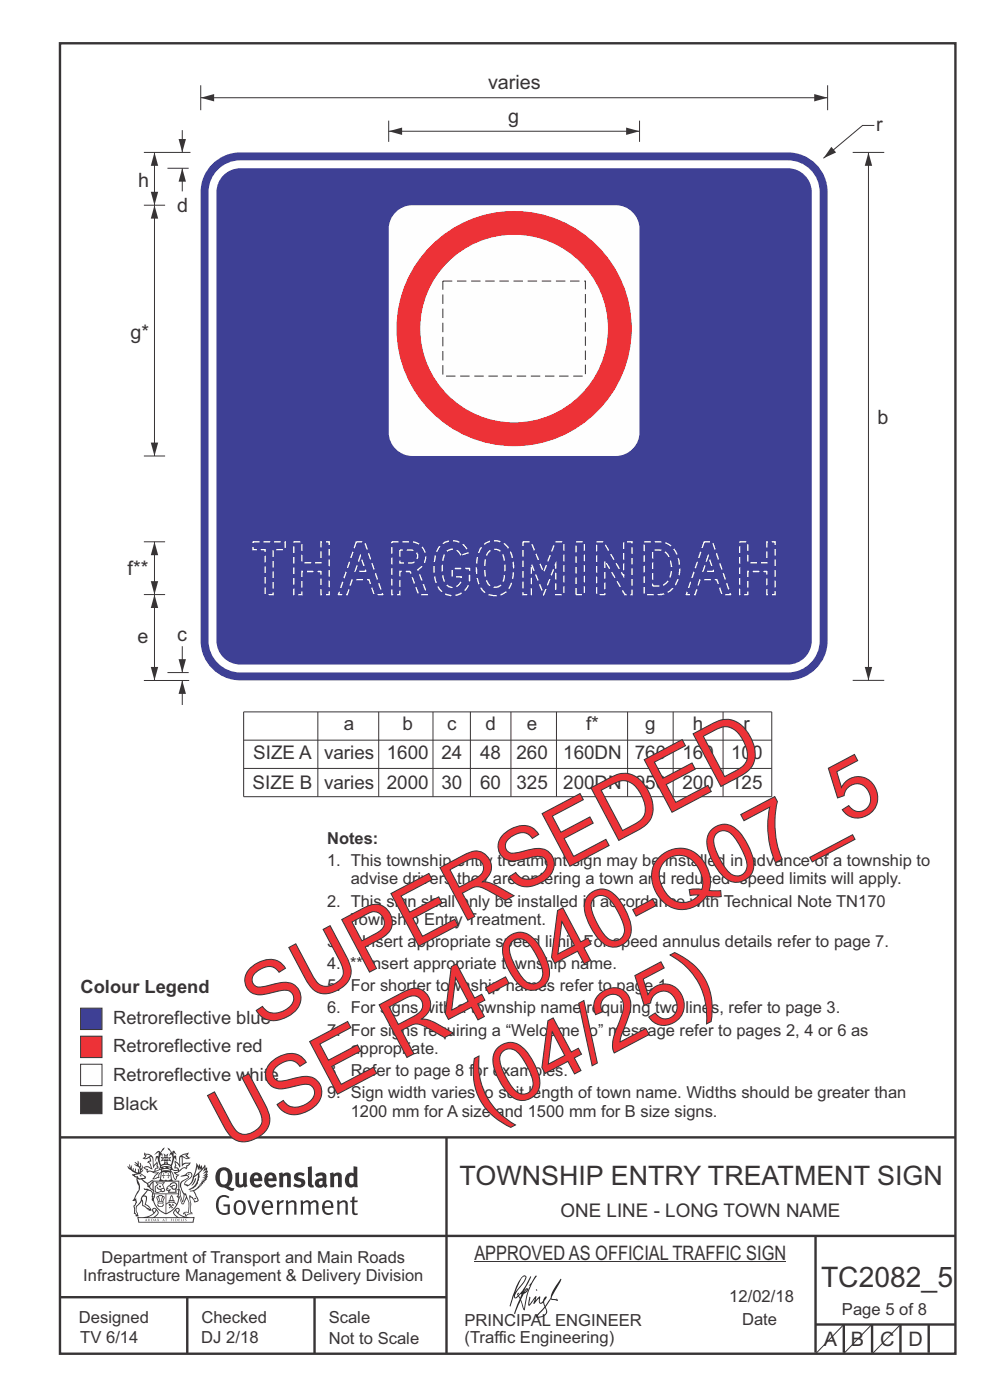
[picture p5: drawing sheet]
<svg xmlns="http://www.w3.org/2000/svg" width="210mm" height="297mm" viewBox="0 0 210 297" stroke-linecap="round" stroke-linejoin="round" font-family="sans-serif">
<g fill="none" stroke="#373435" stroke-width=".51">
<path d="M12.7 9.2h190v278h-190zM12.7 241.3h190M94.7 241.4v45.8M12.7 275.2h82M12.7 262.2h190.1M39.7 275.2v12M66.7 275.2v12M173 262.1v24.9M173 281h29.6M179 281v6M185 281v6M191 281v6"/>
<path d="M197 281v6"/>
</g>
<g fill="#373435">
<path d="M47 248.4a2.55 2.55 0 0 0 0 2.7l.3 .2a.81 .81 0 0 0 1-1v-.5a1.04 1.04 0 0 0-1.1-1.5zM46.3 248.1a1.82 1.82 0 0 1 2.1-.2 1.82 1.82 0 0 1 .9 1.8 2.29 2.29 0 0 1-.8 2l.7 .3h.5l-.2 .6a2.87 2.87 0 0 1-2-.7 2.12 2.12 0 0 1-1.7-3.1z" fill-rule="evenodd"/>
<path d="M49.9 248.9l.8-.2v2a.46 .46 0 0 0 .3 .6 .46 .46 0 0 0 .6-.3v-2.1l.7-.2v2.4l.2 .5-.5 .3-.3-.3a1.02 1.02 0 0 1-1.2 .3 1.02 1.02 0 0 1-.6-1.1z" fill-rule="evenodd"/>
<path d="M54 249.5l-.1 .5h.9a.49 .49 0 0 0-.2-.6 .49 .49 0 0 0-.6 .1zM53.4 249.1a1.34 1.34 0 0 1 1.6-.2 1.34 1.34 0 0 1 .6 1.5v.2h-1.7a.77 .77 0 0 0 .5 .8 .77 .77 0 0 0 .9-.4l.3 .5a1.59 1.59 0 0 1-2 .2 1.59 1.59 0 0 1-.5-2.1z" fill-rule="evenodd"/>
<path d="M57 249.5l-.1 .5h1a.49 .49 0 0 0-.2-.6 .49 .49 0 0 0-.7 .1zM56.4 249.1a1.34 1.34 0 0 1 1.6-.2 1.34 1.34 0 0 1 .7 1.5v.2h-1.8a.77 .77 0 0 0 .5 .8 .77 .77 0 0 0 .9-.4l.4 .5a1.59 1.59 0 0 1-2.1 .2 1.59 1.59 0 0 1-.5-2.1z" fill-rule="evenodd"/>
<path d="M59.2 248.9l.7-.2 .1 .4a.95 .95 0 0 1 1-.3 .95 .95 0 0 1 .7 .8v2.3h-.8v-2.3a.46 .46 0 0 0-.8 .1v2.2h-.8z" fill-rule="evenodd"/>
<path d="M62.6 249.1a1.75 1.75 0 0 1 2-.1l-.2 .5-.6-.2a.43 .43 0 0 0-.6 .3l.4 .3a1.04 1.04 0 0 1 1.2 1.1 1.04 1.04 0 0 1-1.4 1l-1.2-.4 .3-.6 1 .4 .4-.4a.88 .88 0 0 0-1-.5l-.4-.2-.1-.4z" fill-rule="evenodd"/>
<path d="M65.3 247.6l.8-.2 .1 3.8 .3 .2 .1 .4a.88 .88 0 0 1-1 0 .88 .88 0 0 1-.3-1z" fill-rule="evenodd"/>
<path d="M67.8 250.6a.43 .43 0 0 0-.1 .7 .43 .43 0 0 0 .7-.1v-.7zM66.8 249.1a1.7 1.7 0 0 1 2.4 .1v1.9l.3 .4-.4 .5-.5-.4a1.03 1.03 0 0 1-1.7-.1 1.03 1.03 0 0 1 .8-1.5h.7v-.4a.8 .8 0 0 0-1.2 .1z" fill-rule="evenodd"/>
<path d="M70 248.9l.7-.2 .1 .4a.95 .95 0 0 1 1-.3 .95 .95 0 0 1 .7 .8v2.3h-.8v-2.3a.46 .46 0 0 0-.8 .1v2.2h-.8z" fill-rule="evenodd"/>
<path d="M74.3 249.5a1.48 1.48 0 0 0 0 1.7h.5l.2-.1v-1.5l-.3-.2zM75 247.4l.8 .1 .1 4.4h-.7l-.1-.2a1.26 1.26 0 0 1-1.4 0 1.26 1.26 0 0 1-.5-1.3 1.29 1.29 0 0 1 .4-1.4 1.29 1.29 0 0 1 1.4-.1z" fill-rule="evenodd"/>
<path d="M46.4 253.9a1.72 1.72 0 0 1 2.3 0l-.3 .3a1.24 1.24 0 0 0-1.4-.2 1.24 1.24 0 0 0-.6 1.4 1.49 1.49 0 0 0 1.2 1.9l.7-.1v-1.3h-.8l-.1-.4h1.3v1.9a1.93 1.93 0 0 1-2.2 0 1.93 1.93 0 0 1-.7-2.2l.2-.8z" fill-rule="evenodd"/>
<path d="M50.4 255.1a1.65 1.65 0 0 0 .2 2.2 .99 .99 0 0 0 1-1.4 .78 .78 0 0 0-.4-.8 .78 .78 0 0 0-.8 0zM50 254.9a1.33 1.33 0 0 1 1.6-.1 1.33 1.33 0 0 1 .5 1.4 1.31 1.31 0 0 1-1.3 1.6 1.31 1.31 0 0 1-1.2-1.6v-.6z" fill-rule="evenodd"/>
<path d="M52.5 254.7l.4-.1 .9 2.6 .8-2.5h.5l-1.1 3h-.5z" fill-rule="evenodd"/>
<path d="M56.3 255.2l-.2 .7h1.3a.7 .7 0 0 0-.3-.8 .7 .7 0 0 0-.8 .1zM55.9 255a1.22 1.22 0 0 1 1.5-.2 1.22 1.22 0 0 1 .5 1.5h-1.8a.93 .93 0 0 0 .5 1 .93 .93 0 0 0 1.1-.2l.2 .3a1.43 1.43 0 0 1-1.8 .1 1.43 1.43 0 0 1-.6-1.7z" fill-rule="evenodd"/>
<path d="M58.7 254.7l.4-.1 .1 .5 .4-.4 .6-.1-.2 .5a.66 .66 0 0 0-.8 .7v1.9h-.4z" fill-rule="evenodd"/>
<path d="M60.6 254.7l.4-.1 .1 .5a.94 .94 0 0 1 1-.5 .94 .94 0 0 1 .8 .8v2.3h-.5l-.1-2.5a.81 .81 0 0 0-1.2 .3v2.2h-.4z" fill-rule="evenodd"/>
<path d="M63.7 254.7l.5-.1 .1 .5 .4-.3a.78 .78 0 0 1 1.1 .3 .9 .9 0 0 1 1-.5 .9 .9 0 0 1 .8 .8v2.3h-.5l-.1-2.5a.67 .67 0 0 0-1.1 .3v2.2h-.5v-2.4l-.4-.3-.7 .4v2.3h-.5z" fill-rule="evenodd"/>
<path d="M69 255.2l-.1 .7h1.3a.7 .7 0 0 0-.3-.8 .7 .7 0 0 0-.9 .1zM68.7 255a1.22 1.22 0 0 1 1.5-.2 1.22 1.22 0 0 1 .5 1.5h-1.8a.93 .93 0 0 0 .4 1 .93 .93 0 0 0 1.2-.2l.1 .3a1.44 1.44 0 0 1-1.7 .1 1.44 1.44 0 0 1-.6-1.7z" fill-rule="evenodd"/>
<path d="M71.4 254.7l.5-.1 .1 .5a.94 .94 0 0 1 1-.5 .94 .94 0 0 1 .8 .8v2.3h-.5l-.1-2.5a.81 .81 0 0 0-1.2 .3v2.2h-.4z" fill-rule="evenodd"/>
<path d="M74.7 253.9l.5-.1v.9h.7l-.1 .3h-.6v2.2l.1 .2h.5l.1 .3a.75 .75 0 0 1-1.2-.6v-2.1h-.4v-.3h.4z" fill-rule="evenodd"/>
<path d="M30.8 244.9l1.1 .3-.9 .5h-.4l.6-.5zM31.8 245.4h.2a2.44 2.44 0 0 1 .4 1.9l.1 .5 .7-1-.1 .6 .3 .3a.57 .57 0 0 0-.6 .7l-1-.1-.5 .2 .2-.5-.8-.3 .7-.1 .9 .5 .1-.1-.6-1.3-.2-.2h.5zM30.7 244.4l-.1 .5 .2 .4-.6 .4a1.04 1.04 0 0 0 1.4-.1l.2 .6-.3 .1-.2 .4a.94 .94 0 0 1 .8 1.1l-.2-.1a1.16 1.16 0 0 0-1.5-.1l.3 .4 .4 .2 .1 .5 .2 .1 .1-.2a.94 .94 0 0 1 1.1 .2l.8 .1-1.2 1.2a1.13 1.13 0 0 0 1.2-.2l.4-.1-.1-.4 .5-.8a.83 .83 0 0 0-.6 1.1l-.3-.1-.7 .4 1.1-1.4-.5 .1-.5-.1 1.3-.5-.1-.1-.9 .4v-.3l.2-.2 .3 .1 .1-.3-.2-.4v-.6l-.1-.4-.7 1v-.7a1.42 1.42 0 0 0-1.6-1.8z" fill-rule="evenodd"/>
<path d="M38.5 245.2l.5-.2 .7-.1-.6 .3 .8 .5h-.3zM38.3 245.5l.2-.1 .1 2a1.69 1.69 0 0 1 1.6-.6l-.8 .5 .1 .5a1.1 1.1 0 0 0-1.5 .6l-.1-.5-.2-.2h-.5l.3-.4-.3-.7a1.42 1.42 0 0 1 .8 1.1l.2-.1zM37.1 246.2l.1 1-.2 .3 .1 .4h.5l.1 .2a.96 .96 0 0 1-1.1-.1l-.1 .1a1.06 1.06 0 0 0 1.3 .2v.1a.72 .72 0 0 1-1 .2l.3 .5 .6 .2-.4 .2-.1 .6-.2-.3-.4-1.1-.4-.4 .4 .9a1.54 1.54 0 0 0 .7 1.2l.2-.3a.58 .58 0 0 1 .4-.8l.2-.1h-.3l-.5-.3 .9-.5a.93 .93 0 0 1 1.2-.5v.2l.2-.2 .1-.5a.99 .99 0 0 0 .7-.8l-1.3 .1-.3 .2-.1-1.4 .9 .4 .9-.3h-.4l-.5-.4 .4-.7-.6 .2a1.46 1.46 0 0 0-1.4 2.1v.4l-.2-.4z" fill-rule="evenodd"/>
<path d="M35.6 248.9l.2 .1-.1 .3 .4 .1h-.4v.6l-.1-.6h-.3l.3-.1z" fill-rule="evenodd"/>
<path d="M34.6 248.9l.2 .1v.3l.3 .1h-.3l-.1 .6v-.6h-.4l.4-.1z" fill-rule="evenodd"/>
<path d="M34.3 248.8a.57 .57 0 0 1 .9 .2 .57 .57 0 0 1 .9-.2l.2 1.4h-.2a.57 .57 0 0 1-.9 0 .69 .69 0 0 1-1.1 0zM34.2 248.1l-.3 2.1-.2 .4h3l-.2-.4-.3-2.1h-.2v.2l-.8-.1-.8 .1v-.2z" fill-rule="evenodd"/>
<path d="M34.2 252.4a.3 .3 0 0 0 .6 0 .3 .3 0 0 0-.6 0zM33.3 250.9l.3 .3-.3 .4a.79 .79 0 0 0 0 1.3l.8-.2-.1-.3a.55 .55 0 0 1-.7-.6l.1-.1 .2 .3 .3 .2 .8-.2-.4-.7 .4-.4-.7 .2zM33 250.7l1.1 .2 .9-.2-.4 .6 .4 1.2a.56 .56 0 0 1-.8 .3l-.2 .1a.73 .73 0 0 1-.9 .1 .73 .73 0 0 1-.3-1v-.4l.6-.4z" fill-rule="evenodd"/>
<path d="M35.6 251.8l.7-.4a.58 .58 0 0 1 1-.1 .58 .58 0 0 1-.4 .9l-.3-.3a.43 .43 0 0 1 .6-.4 .57 .57 0 0 0-.8 .2l-.2-.1-.3 .1 .4 .2a.55 .55 0 0 0 .9 .4v.5h-1.3l.3-.4-.1-.1-.6 .1 .2-.3-.2-.1zM35.4 251.8l-.1 .2a.39 .39 0 0 0 .2 .6h.3l-.2 .4h1.9l-.1-.8a.86 .86 0 0 0-.1-1.3 .86 .86 0 0 0-1.3 .4z" fill-rule="evenodd"/>
<path d="M36 254.8h.8v.2h-.8zM36.4 253.8l.2 .8h-.4zM36.4 253.5l-.3 .5-.1 .6h-.2v.4l-.7 .4 .2 .1a1.48 1.48 0 0 1 2.1 .2l.2-.1-.6-.5v-.5h-.2l-.1-.6z" fill-rule="evenodd"/>
<path d="M35.8 255.4l.4 .1 .1 .3 .3-.2-.2-.2a.38 .38 0 0 1 .5 .5l-.2-.2-.3 .2 .3 .2-.3 .3-.1-.4-.4 .4-.1-.2 .4-.3-.1-.1-.2 .1z" fill-rule="evenodd"/>
<path d="M34.5 254h.2v.2l-.2 .6h-.2zM33.6 255.3h.9v.2a.55 .55 0 0 1-.8 .4v-.2l-.2-.1zM33.4 254h.2l.2 .8h-.2zM33.6 255l.8-.1 .1 .2h-.8zM33.8 253.7h.5l-.2 1.1h-.1zM33.3 253.8l-.1 .3 .3 1.1a.48 .48 0 0 0-.1 .6 .48 .48 0 0 0 .5 .2h.5a.49 .49 0 0 0 .2-.8l.3-1.1-.1-.3a1.42 1.42 0 0 0-1.5 0z" fill-rule="evenodd"/>
<path d="M33.7 251.5l.4 .1 .1 .3h-.3z" fill-rule="evenodd"/>
<path d="M41.3 250.1l.3-.2-.2 .8-.6 .8h-.2l.5-.7z" fill-rule="evenodd"/>
<path d="M39.7 249l.3-.2 .5 .2a.88 .88 0 0 1-.6 1.1 1.22 1.22 0 0 0-.8 1.3l.5 .2a.72 .72 0 0 0 .9-.4l.5-.8 .2-.6 .8-.6v.2a2.85 2.85 0 0 1-2 2.9l.1 .1a2.13 2.13 0 0 0 1.9-1.5v-.3a2.01 2.01 0 0 0 .3-1.7l1.1-1.3-.4 1 .7-.5-.7 1 .8-.4-.8 .8 .7-.2-.9 .6 .8-.1-.8 .4h.7l-.8 .3 .3 .2h-.4l.2 .3h-.4l.2 .3h-.4l.1 .2h-.1a2.16 2.16 0 0 1-2 1.1l.1 .2 .4-.1a.76 .76 0 0 1 .7 .8l.5 1.2-.6 .2a1.45 1.45 0 0 0-1.1-1.3l.2 1.8-.1 1.8 .4 .3a1.07 1.07 0 0 0-1.2 .4v-.3l-.5-.2a.87 .87 0 0 1 1.1-.1v-.7a4.4 4.4 0 0 0-.6-3.1l-.1-.3h-.2a2.16 2.16 0 0 1-.7-2.2l.3-.4 1.2-.7a.55 .55 0 0 0-.4-.8zM37.8 252.4a.76 .76 0 0 1 .3 1.1l.6 1.6 .4-1.7 .2 .1a.61 .61 0 0 1-.1 .9l-.3 .8-.2 .1-.7-1.6-.3 .1a1.18 1.18 0 0 0 .1-1.4zM41.8 247.5l.2 .7 .3-.5v.6l.4-.5a1.9 1.9 0 0 1-1.2 1.4l-.3 .3zM38.2 249.6l1.4-.2 .2 .2v.3l-.5 .2a1.26 1.26 0 0 0-.9 1.9l.2 .7a1.84 1.84 0 0 1 .1 2.1l-.4-1.4a.96 .96 0 0 0-.4-1.2l-.4 .2a.78 .78 0 0 1 0 1.3l.1 .3h.4l.4 1.1a.38 .38 0 0 0 .2 .4 .38 .38 0 0 0 .4-.1l.6-1.2a2.94 2.94 0 0 1 .4 2.5l-.1 .4h-.8l-.3 .4v.2l.4-.1 .1 .4 .2 .1a1.02 1.02 0 0 1 1.3-.5v-.4l-.3-.1 .1-1.8-.3-1.3h.1a1.14 1.14 0 0 1 .8 1 .63 .63 0 0 0 .8-.2 .63 .63 0 0 0-.2-.9l-.6-1.2 .9-.6 .2-.4h.3l-.1-.2h.4l-.1-.3h.3l-.1-.3 .5-.1-.2-.2 .6-.4v-.2h-.2l.4-.5h-.3l.3-.5-.4 .1 .4-.5v-.3l-.3 .2 .2-.7-.1-.2-.4 .3v-.8l-.6 .8-.2-.8-.2 .5-.3-.7-.1 .6-.5-.8-.1 1.4-.6 1.8a1.81 1.81 0 0 1-1 1.5l-.6-.2a1.75 1.75 0 0 1 1.1-1.2 .75 .75 0 0 0 .1-1.3 .75 .75 0 0 0-1.2 .4z" fill-rule="evenodd"/>
<path d="M41.2 254.1h.3l.2 .2-.4 .1z" fill-rule="evenodd"/>
<path d="M29.4 258.4h11.6l-.1 .8h-11.4zM31.3 258.2l.5-.1a2.48 2.48 0 0 0 1.4-1.3l.3 .5-.5 .6-.5 .3zM32.5 256.6l.3-.2 .2 .1-.3 .7zM37.2 256.8a2.65 2.65 0 0 0 1.8 1.4h-1.1l-.5-.3-.5-.6zM37.4 256.5l.2-.1 .3 .2-.3 .6zM29.2 258.2l.1 1.2h11.8l.2-1.1-.2-.1a4.1 4.1 0 0 1-3.3-.9l.3-.4-.1-.6a1.06 1.06 0 0 0-1.3 1l.2 .4 .6 .5h-4.7l.3-.1a.84 .84 0 0 0 .6-.8 .84 .84 0 0 0-.5-.8l-.3-.2h-.5l-.1 .6 .3 .4a4.2 4.2 0 0 1-3.4 .9z" fill-rule="evenodd"/>
<path d="M31 258.7l.1 .2h-.2zM31 258.5l-.3 .6 .4-.2 .2 .2z" fill-rule="evenodd"/>
<path d="M31.3 258.6h.3v.4a.25 .25 0 0 0 .2-.1 .25 .25 0 0 0-.1-.3h.1a.29 .29 0 0 1 0 .4 .29 .29 0 0 1-.4 0 .29 .29 0 0 1 0-.4z" fill-rule="evenodd"/>
<path d="M32.2 258.6a.22 .22 0 0 1 .3 .2 .22 .22 0 0 1-.3 .2zM32 258.6l.1 .4a.33 .33 0 0 0 .4 0 .33 .33 0 0 0 0-.4 .33 .33 0 0 0-.5 0z" fill-rule="evenodd"/>
<path d="M32.9 258.7l.1 .2h-.2zM32.9 258.5l-.2 .6 .3-.2 .2 .2z" fill-rule="evenodd"/>
<path d="M33.3 258.6h.2l.1 .1 .2-.1-.2 .2 .2 .3-.3-.3-.1 .3h-.1l.2-.3z" fill-rule="evenodd"/>
<path d="M34.7 258.7l.1 .2h-.2zM34.7 258.5l-.3 .6 .4-.2 .2 .2z" fill-rule="evenodd"/>
<path d="M35 258.5h.5l-.2 .1v.5h-.2l.1-.5z" fill-rule="evenodd"/>
<path d="M36.2 258.6l.3-.1-.1 .1v.2h.1h-.1v.3h-.2z" fill-rule="evenodd"/>
<path d="M36.7 258.6h.2v.5h-.2z" fill-rule="evenodd"/>
<path d="M37.3 258.6a.22 .22 0 0 1 .3 .2 .22 .22 0 0 1-.3 .2zM37.1 258.6v.4a.33 .33 0 0 0 .5 0 .33 .33 0 0 0 0-.4 .33 .33 0 0 0-.5 0z" fill-rule="evenodd"/>
<path d="M37.8 258.6l.4-.1-.2 .1v.2h.1h-.1v.2l.2 .1h-.4z" fill-rule="evenodd"/>
<path d="M38.4 258.6h.2l-.1 .4 .2 .1h-.3z" fill-rule="evenodd"/>
<path d="M38.9 258.6h.2v.5h-.2z" fill-rule="evenodd"/>
<path d="M39.3 258.6h.2h-.1l.2 .3-.2 .2-.1-.1v-.1l.2 .1z" fill-rule="evenodd"/>
<path d="M34.2 247.4a1.51 1.51 0 0 1 2 .2 2.67 2.67 0 0 0-2.1 0zM35.7 247.6l.4 .1 .1 .3-.4-.1zM34.6 247.6h.5l.1 .2h-.4zM34 247.8l.3 .2h-.3zM34.9 246.9l.3-.2 .3 .2zM34.9 245.6l.2 .1v.3h-.2zM35 245.1l.2 .2 .2-.2-.1 .3h-.2zM35.1 246.3h.2l.1 .4-.2-.2-.2 .2zM35.3 245.7l.2-.1v.4h-.2zM34.4 245.7h.3l.1 .3-.4 .1 .2-.2zM35.7 245.7h.3l-.2 .2 .2 .2-.4-.1zM32.7 244.9l1-.5-.1 1-.2-.2-.3 .2-.3 1.1 .5-1 .3 .9a1.84 1.84 0 0 1 .2 1.7l.4 .1a2.48 2.48 0 0 1 2.2 0l.2-.2-.2-.7 .7-1.8 .4 .7-.2-1-.2-.1-.2 .3v-.9l.6 .4-.6-.8-.3 .1-.1 .4-.5-.9-.5-.3 .2 .5 .6 .5-.5 .8 .4-.4a2.06 2.06 0 0 1 0 2.3l-.5-.2-.2-.6 .1-.1 .8 .2-.4-.5 .4-.5-.7 .2-.2-.2 .2-.7-.5 .4-.5-.4 .2 .7-.2 .2-.7-.2 .4 .5-.4 .5 .8-.2 .1 .1-.2 .6-.5 .2a2.02 2.02 0 0 1 0-2.2l.3 .5-.1-.7-.3-.1 .8-1.2-.4 .3-.5 .8-.2-.3a.8 .8 0 0 0-.8 .5z" fill-rule="evenodd"/>
<path d="M29.2 250.1l.3 .1a.61 .61 0 0 1 .8 .4l.3 .2a.8 .8 0 0 1 .6 1l.4 .1 .5 .5a1 1 0 0 1 .5 1.1l-.1 .7v-.5h-.1a.96 .96 0 0 0-.8-1.3l-.2-.2h-.7l-.1-.1-.1 .1 .1 .3h.6l-1.2 1.3-.2 1-.4 .6a1.33 1.33 0 0 0-.5 1.8l.2 .5a1.26 1.26 0 0 1-.5-1.5l-.1-.3a1.56 1.56 0 0 0 .4-1.7l-.3 .2 .2-.5a3.2 3.2 0 0 0 .7-3zM30.4 253.9h.4a2.06 2.06 0 0 1-.1 1.6l.7 .5 .4 .4-.6-.1-.8-.6-.1-.9a.51 .51 0 0 1 .1-.9zM28.6 249.3a1.52 1.52 0 0 1 2.1 .5l-1.1 .2-.2-.1-.1-.4h-.5zM27.5 247v.8l-.3-.4h-.1a3.1 3.1 0 0 0 1.9 1.6l-1 .1 .5 .6 .5 .1 .1 1.1a1.84 1.84 0 0 1-.3 2.5l-.4 .9-.3 .4 .2 .1 .4-.1 .1 .4-.2 .5-.3 .2 .1 1.7h.2l.3 .5 .1 .1 .4-.1-.1-.5a1.3 1.3 0 0 1-.1-1.7l.9-1 .1 1.1 .6 .2 .5 .5 .1-.1 .2 .3h.5a1.85 1.85 0 0 0-1.2-1.4l.1-.3a1.39 1.39 0 0 0 0-1.4l-.5-.1 .5-.5a.66 .66 0 0 1 .9-.4 .66 .66 0 0 1 .3 .9l-.1 .4 .2-.1v.2l-.1 .3 .2 .5 .1-.3a2.24 2.24 0 0 0 .1-2.2 .73 .73 0 0 1-.7-.7 .73 .73 0 0 1 .6-.7v-.2a.94 .94 0 0 0-.9 .8 .48 .48 0 0 1-.1-.6 .48 .48 0 0 1 .5-.2l.5-.3a.51 .51 0 0 0-.8 .2l-.5 .2-1-.8h.6l.2-.5-1.2-.7 .5-.5v-.3l-.5 .4 .1-.2a.69 .69 0 0 0 .2-1v.4l-.2 .3v-1.1l-.3-.2 .1 .6-.1 .2-.4-1.3v.7l-.6-.4 .5 .7-.6-.2 .3 .3a1 1 0 0 1 .7 1.4l-.2-.8v.9l-.5-.2v-.8l-.2 .7-.2-.1-.1-.6-.2 .4-.2-.2 .1-.7-.2 .5z" fill-rule="evenodd"/>
<path d="M29.6 249.4l.2-.1 .3 .2z" fill-rule="evenodd"/>
<path d="M32.4 250.5h5.6v2l-.2-.1v-1.7h-5.2v2.5h5.2v-.8l.1 .2-.1 1.1v-.3h-2.5v4a4.1 4.1 0 0 0 2.6-3.6l.1-.1a4 4 0 0 1-2.8 3.9 4.2 4.2 0 0 1-2.8-4.7l.1 1.2 .1-.1a3.8 3.8 0 0 0 2.5 3.4v-4h-2.5l-.2-.9z" fill-rule="evenodd"/>
<circle cx="40" cy="249.1" r=".17"/>
</g>
<path d="M100.6 267.7h66.2" fill="none" stroke="#373435" stroke-width=".21"/>
<g fill="#252726">
<path d="M111.6 273.7l.2-.2-.5 .7zM110.4 274.5l.3 .1-.3 .7-.3-.4zM110.9 270.9l.5-.1a9.3 9.3 0 0 1-2 3.2l-.1 .2 1-2.5zM110.6 271a14.7 14.7 0 0 0-2.2 4.9l-.3 1.2 .1 .1 .8-2.4a.42 .42 0 0 0 .2 .7 .42 .42 0 0 0 .6-.3l.2-.2 .2 .6-1.1 3.1h.2l1.1-2.8 .6 1.9 .2 .2 .2-.5a13.5 13.5 0 0 1 2-6.2l.5-.5-.2-.2-1.6 2.1 .4-.1a14.9 14.9 0 0 0-1.3 5.1l-.4-1.2a1.39 1.39 0 0 1 .2-1.8l.1-.2a.92 .92 0 0 0 .8-1.2 .75 .75 0 0 0-.7 .7l-.2 .2 1.6-3.4h-.1l-.4 .7a10.5 10.5 0 0 1-2.2 3.2l.2-.4a.32 .32 0 0 0-.4 .2 .32 .32 0 0 0 .1 .4l-.5 .4a3.2 3.2 0 0 1 1.1-2.3l.5-.6a2.49 2.49 0 0 0 .7-1.6l-.3-.2z" fill-rule="evenodd"/>
<path d="M115.6 277.5a1.15 1.15 0 0 1 .1 1.3 1.15 1.15 0 0 1-1.2 .5h-.5zM112.3 275.1l-.3 1.7 .3 .2 1.2-1.5-.3 1.1 1.1-1.2a.94 .94 0 0 0 .4 1.2l.5-.3 .3 .9-1.2 1.3a.98 .98 0 0 0-.5 1 1.9 1.9 0 0 0 2.3-1.3l-.1-.3a1.02 1.02 0 0 1 .3-1.4l.5-.9 1.5 .3-.2-.5v.3l-1.1-.2v-.2l2-3.6 .1-.3-.1-.1-1.8 2.7a6.6 6.6 0 0 1-1.5 3l-.2-.2a1.01 1.01 0 0 1 .4-1.4l.1-.2-.3-.2-.3 .5-.2 .5-.5 .4-.2-.4 .1-.9-.2-.1-.8 .9 .2-.9h-.1l-1.4 1.7 .2-1.4v-.1z" fill-rule="evenodd"/>
<path d="M113.7 273.5l.3 .3h-.3z" fill-rule="evenodd"/>
</g>
<path d="M179 281l-6 6.2" fill="none" stroke="#373435" stroke-width=".21"/>
<path d="M17.1 219.8h4.5v4.6h-4.5z" fill-rule="evenodd" fill="#ed3237" stroke="#373435" stroke-width=".21"/>
<path d="M17.1 225.8h4.5v4.5h-4.5z" fill-rule="evenodd" fill="#fefefe" stroke="#373435" stroke-width=".21"/>
<path d="M17.1 231.7h4.5v4.6h-4.5z" fill-rule="evenodd" fill="#373435" stroke="#373435" stroke-width=".21"/>
<path d="M17.1 213.9h4.5v4.5h-4.5z" fill-rule="evenodd" fill="#3e4095" stroke="#373435" stroke-width=".21"/>
<g fill="none" stroke="#373435" stroke-width=".21">
<path d="M51.7 151h112v18h-112zM51.7 157h112M67.4 151v18M80.3 151v18M91.8 151v18M99.8 151v18M108.4 151v18M118 151v18M133.1 151v18M142.8 151v18M153.4 151v18M51.7 163h112"/>
<path d="M184.9 281l-5.9 6.2M191 281l-5.9 6.2"/>
</g>
<path d="M45 34.8a8.4 8.4 0 0 1 6-2.5h116.2a8.4 8.4 0 0 1 8.4 8.4v95.2a8.4 8.4 0 0 1-8.4 8.4h-116.2a8.4 8.4 0 0 1-8.4-8.4v-95.2a8.4 8.4 0 0 1 2.4-5.9zM45.9 36.3a6.7 6.7 0 0 0-1.7 4.4v95.2a6.7 6.7 0 0 0 6.8 6.8h116.2a6.7 6.7 0 0 0 6.7-6.8v-95.2a6.7 6.7 0 0 0-6.7-6.7h-116.2a6.7 6.7 0 0 0-5.1 2.3zM47.1 37.5a5 5 0 0 0-1.2 3.2v95.2a5.1 5.1 0 0 0 5.1 5.1h116.2a5.1 5.1 0 0 0 5-5.1v-95.2a5.1 5.1 0 0 0-5-5h-116.2a5 5 0 0 0-3.9 1.8z" fill-rule="evenodd" fill="#3e4095"/>
<path d="M84.2 44.7a5 5 0 0 1 3.3-1.2h43.1a5.1 5.1 0 0 1 5.1 5.1v43.1a5.1 5.1 0 0 1-5.1 5h-43.1a5.1 5.1 0 0 1-5.1-5v-43.1a5 5 0 0 1 1.8-3.9z" fill-rule="evenodd" fill="#fefefe"/>
<circle cx="109.1" cy="69.7" r="24.9" fill="#ed3237"/>
<circle cx="109.1" cy="69.7" r="19.9" fill="#fefefe"/>
<path d="M42.6 18.1v5.3M175.6 18.1v5.3M42.6 20.7h133M180.9 32.3h6.7" fill="none" stroke="#373435" stroke-width=".21"/>
<g fill="#373435">
<path d="M42.6 20.7l2.8-.7v1.5z"/>
<path d="M172.7 20l2.9 .7-2.9 .8z"/>
</g>
<path d="M184.2 32.3v112" fill="none" stroke="#373435" stroke-width=".21"/>
<g fill="#373435">
<path d="M184.2 32.3l.8 2.9h-1.6z"/>
<path d="M183.4 141.5h1.6l-.8 2.8z"/>
</g>
<path d="M185.5 26.6h-2.5l-8.3 7" fill="none" stroke="#373435" stroke-width=".21"/>
<path d="M176.3 31.1l1.1 1.2-2.7 1.3z" fill="#373435"/>
<path d="M82.4 27.8h53.3M82.4 25.6v4.5" fill="none" stroke="#373435" stroke-width=".21"/>
<g fill="#373435">
<path d="M82.4 27.8l2.9-.7v1.5z"/>
<path d="M132.8 27.1l2.9 .7-2.9 .8z"/>
</g>
<path d="M135.7 25.6v4.5M30.5 43.5h4.5M32.8 43.5v53.2" fill="none" stroke="#373435" stroke-width=".21"/>
<g fill="#373435">
<path d="M32.8 43.5l.8 2.9h-1.6z"/>
<path d="M32 93.9h1.6l-.8 2.8z"/>
</g>
<path d="M30.5 32.3h9.9M38.7 27.6v4.7M30.5 96.7h4.5M30.5 144.4h9.6" fill="none" stroke="#373435" stroke-width=".21"/>
<path d="M37.9 29.5h1.5l-.7 2.8z" fill="#373435"/>
<path d="M35.5 35.7h4.5M38.7 35.7v4.9" fill="none" stroke="#373435" stroke-width=".21"/>
<path d="M38.7 35.7l.7 2.8h-1.5z" fill="#373435"/>
<path d="M38.7 144.4v5.2" fill="none" stroke="#373435" stroke-width=".21"/>
<path d="M38.7 144.4l.7 2.8h-1.5z" fill="#373435"/>
<path d="M32.8 32.3v11.2" fill="none" stroke="#373435" stroke-width=".21"/>
<g fill="#373435">
<path d="M32 40.7h1.6l-.8 2.8z"/>
<path d="M32.8 32.3l.8 2.9h-1.6z"/>
</g>
<path d="M32.8 114.9v11.2M30.5 126.1h4.5" fill="none" stroke="#373435" stroke-width=".21"/>
<g fill="#373435">
<path d="M32.8 114.9l.8 2.9h-1.6z"/>
<path d="M32 123.3h1.6l-.8 2.8z"/>
</g>
<path d="M32.8 126.1v18.2" fill="none" stroke="#373435" stroke-width=".21"/>
<g fill="#373435">
<path d="M32 141.5h1.6l-.8 2.8z"/>
<path d="M32.8 126.1l.8 2.9h-1.6z"/>
</g>
<path d="M30.5 114.9h4.5M38.7 137.1v5.6" fill="none" stroke="#373435" stroke-width=".21"/>
<path d="M37.9 139.8h1.5l-.7 2.9z" fill="#373435"/>
<path d="M35.5 142.7h4.5M180.9 144.3h6.7" fill="none" stroke="#373435" stroke-width=".21"/>
<path d="M93.9 59.6h30.3v20.2h-30.3z" fill="none" stroke="#373435" stroke-width=".21" stroke-dasharray="2 1" stroke-linecap="butt"/>
<g font-size="17.6" fill="#ed3237">
<text x="55.5" y="218.3" transform="rotate(-28 55.5 218.3)">SUPERSEDED</text>
<text x="103" y="237.8" transform="rotate(-28 103 237.8)">(04/25)</text>
<text x="48.7" y="244.2" transform="rotate(-28 48.7 244.2)">USE R4-040-Q07_5</text>
</g>
<text font-size="11.2" fill="#fefefe" x="53.7" y="126.1">THARGOMINDAH</text>
<text font-size="6" fill="#373435" x="174.2" y="273">TC2082_5</text>
<text font-size="5.7" fill="#373435" x="97.5" y="251.3">TOWNSHIP ENTRY TREATMENT SIGN</text>
<g font-size="4.2" fill="#373435">
<text x="103.5" y="19">varies</text>
<text x="107.8" y="26.2">g</text>
<text x="185.9" y="27.9">r</text>
<text x="29.3" y="39.6">h</text>
<text x="37.6" y="45">d</text>
<text x="27.7" y="71.8">g*</text>
<text x="186.1" y="90">b</text>
<text x="27.1" y="122.1">f**</text>
<text x="29.2" y="136.3">e</text>
<text x="37.5" y="136">c</text>
<text x="100.6" y="267.2">APPROVED AS OFFICIAL TRAFFIC SIGN</text>
<text x="174.7" y="285.6">A</text>
<text x="180.5" y="285.6">B</text>
<text x="186.7" y="285.6">C</text>
<text x="192.7" y="285.6">D</text>
</g>
<g font-size="4" fill="#373435">
<text x="73" y="154.8">a</text>
<text x="85.4" y="154.8">b</text>
<text x="94.9" y="154.8">c</text>
<text x="103" y="154.8">d</text>
<text x="111.8" y="154.8">e</text>
<text x="124.4" y="154.8">f*</text>
<text x="136.9" y="154.8">g</text>
<text x="147" y="154.8">h</text>
<text x="157.7" y="154.8">r</text>
<text x="53.7" y="161.1">SIZE A</text>
<text x="68.7" y="161.1">varies</text>
<text x="82" y="161.1">1600</text>
<text x="93.6" y="161.1">24</text>
<text x="101.8" y="161.1">48</text>
<text x="109.6" y="161.1">260</text>
<text x="119.5" y="161.1">160DN</text>
<text x="134.6" y="161.1">760</text>
<text x="144.8" y="161.1">160</text>
<text x="155.1" y="161.1">100</text>
<text x="53.6" y="167.4">SIZE B</text>
<text x="68.7" y="167.4">varies</text>
<text x="82" y="167.4">2000</text>
<text x="93.6" y="167.4">30</text>
<text x="101.8" y="167.4">60</text>
<text x="109.6" y="167.4">325</text>
<text x="119.5" y="167.4">200DN</text>
<text x="134.6" y="167.4">950</text>
<text x="144.8" y="167.4">200</text>
<text x="155.1" y="167.4">125</text>
<text x="118.9" y="258.2">ONE LINE - LONG TOWN NAME</text>
</g>
<g font-size="3.9" fill="#373435">
<text x="17.1" y="210.6">Colour Legend</text>
<text x="24" y="217.1">Retroreflective blue</text>
<text x="24" y="223.2">Retroreflective red</text>
<text x="24" y="229.4">Retroreflective white</text>
<text x="24" y="235.4">Black</text>
</g>
<g font-size="3.5" fill="#373435">
<text x="69.4" y="179">Notes:</text>
<text x="69.4" y="183.7">1. This township entry treatment sign may be installed in advance of a township to</text>
<text x="74.4" y="187.6">advise drivers they are entering a town and reduced speed limits will apply.</text>
<text x="69.4" y="192.3">2. This sign shall only be installed in accordance with Technical Note TN170</text>
<text x="74.4" y="196.2">Township Entry Treatment.</text>
<text x="69.4" y="200.9">3. * Insert appropriate speed limit. For speed annulus details refer to page 7.</text>
<text x="69.4" y="205.6">4. ** Insert appropriate township name.</text>
<text x="69.4" y="210.3">5. For shorter township names refer to page 1.</text>
<text x="69.4" y="215">6. For signs with a township name requiring two lines, refer to page 3.</text>
<text x="69.4" y="219.7">7. For signs requiring a “Welcome to” message refer to pages 2, 4 or 6 as</text>
<text x="74.4" y="223.6">appropriate.</text>
<text x="69.4" y="228.3">8</text>
<text x="69.4" y="233">9. Sign width varies to suit length of town name. Widths should be greater than</text>
<text x="74.4" y="228.3">Refer to page 8 for examples.</text>
<text x="74.4" y="236.9">1200 mm for A size and 1500 mm for B size signs.</text>
<text x="21.6" y="267.9">Department of Transport and Main Roads</text>
<text x="17.7" y="271.8">Infrastructure Management &amp; Delivery Division</text>
<text x="16.7" y="280.6">Designed</text>
<text x="42.7" y="280.6">Checked</text>
<text x="69.7" y="280.6">Scale</text>
<text x="98.5" y="281.3">PRINCIPAL ENGINEER</text>
<text x="154.7" y="276.2">12/02/18</text>
<text x="157.4" y="281.2">Date</text>
<text x="178.6" y="278.9">Page 5 of 8</text>
<text x="17" y="284.8">TV 6/14</text>
<text x="42.7" y="284.8">DJ 2/18</text>
<text x="69.7" y="285.2">Not to Scale</text>
<text x="98.5" y="284.8">(Traffic Engineering)</text>
</g>
</svg>
